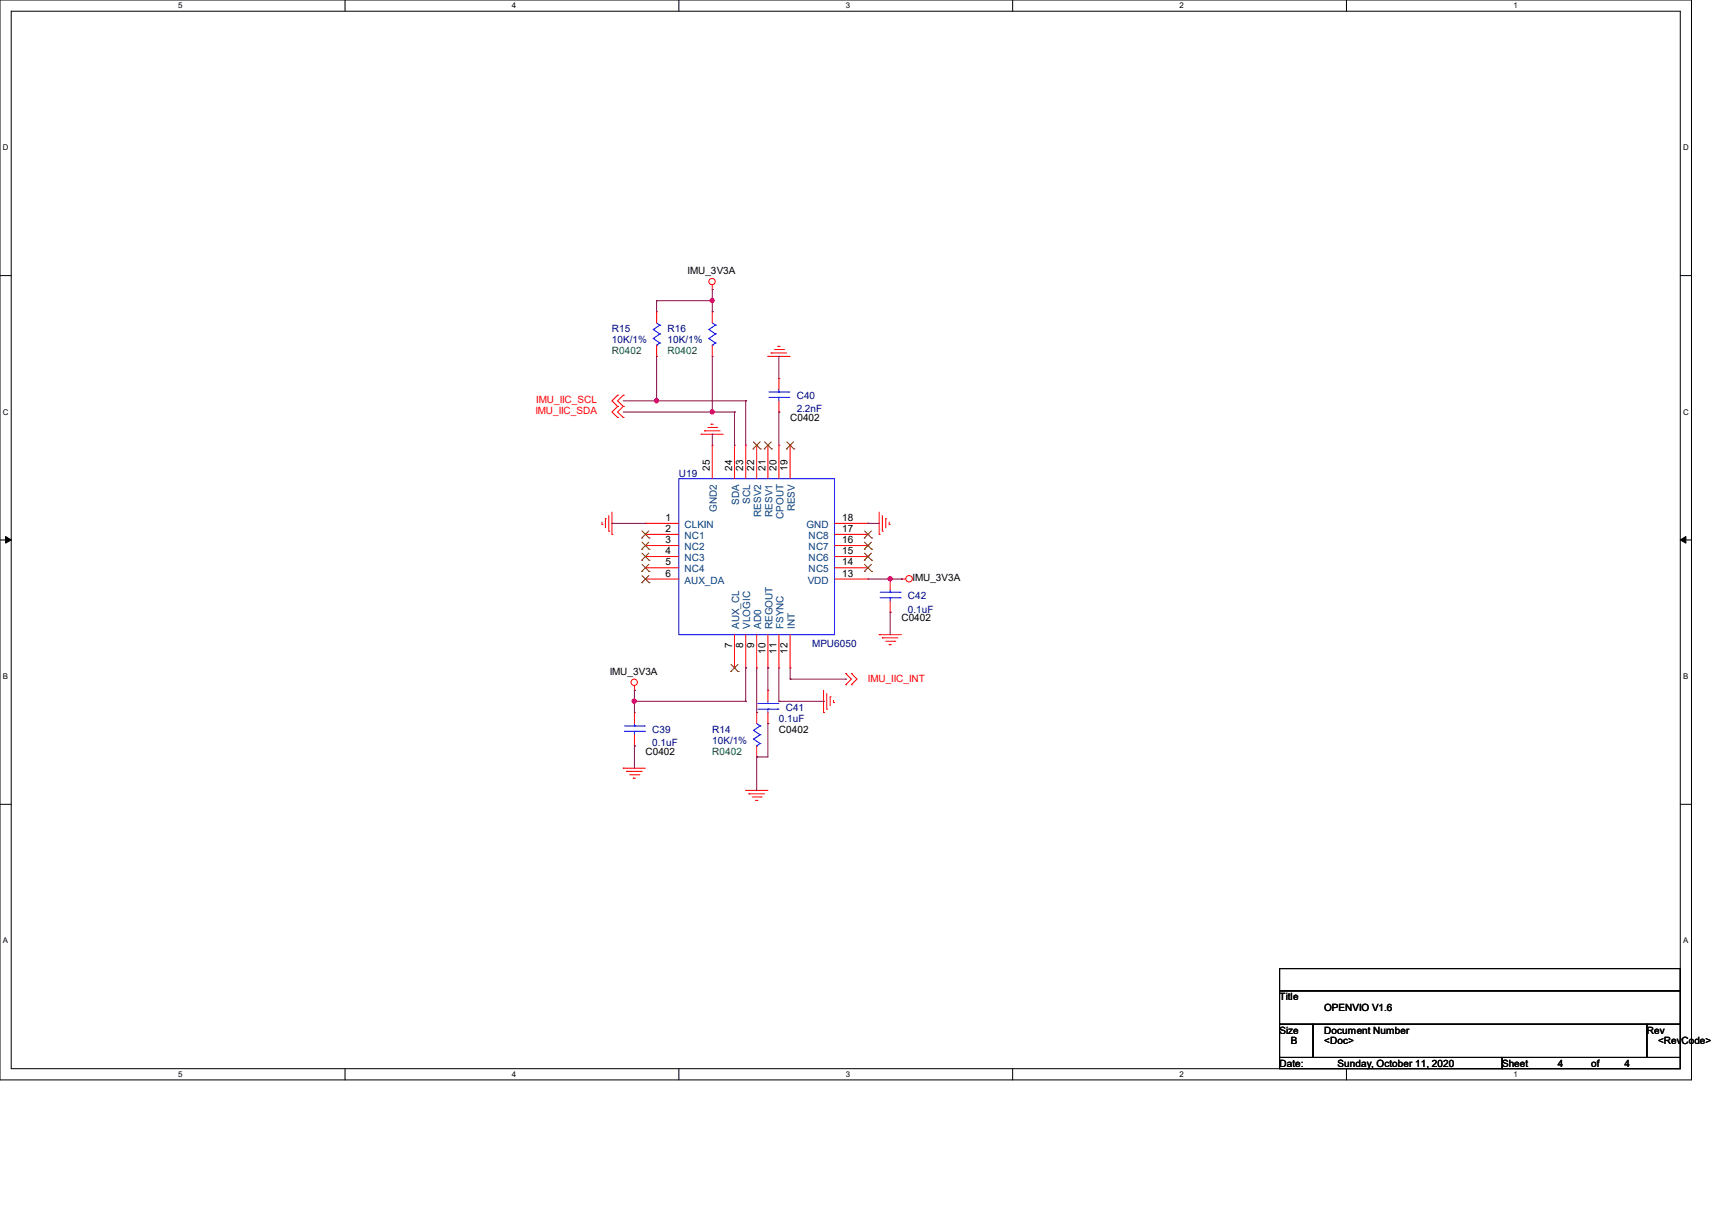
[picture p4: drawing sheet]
<svg xmlns="http://www.w3.org/2000/svg" width="297mm" height="210mm" viewBox="0 0 297 210" stroke-linecap="round" stroke-linejoin="round" font-family="sans-serif">
<path d="M0 0h293.5v187.3h-293.5zM1.9 1.9h289.6v183.4h-289.6z" fill="none" stroke="#000" stroke-width=".17"/>
<g fill="#fff">
<path d="M30.9 .2h.8v1.5h-.8z"/>
<path d="M30.9 185.5h.8v1.6h-.8z"/>
</g>
<path d="M59.9 0v1.9M59.9 185.3v2" fill="none" stroke="#000" stroke-width=".17"/>
<g fill="#fff">
<path d="M88.8 .2h.8v1.5h-.8z"/>
<path d="M88.8 185.5h.8v1.6h-.8z"/>
</g>
<path d="M117.8 0v1.9M117.8 185.3v2" fill="none" stroke="#000" stroke-width=".17"/>
<g fill="#fff">
<path d="M146.7 .2h.8v1.5h-.8z"/>
<path d="M146.7 185.5h.8v1.6h-.8z"/>
</g>
<path d="M175.7 0v1.9M175.7 185.3v2" fill="none" stroke="#000" stroke-width=".17"/>
<g fill="#fff">
<path d="M204.6 .2h.8v1.5h-.8z"/>
<path d="M204.6 185.5h.8v1.6h-.8z"/>
</g>
<path d="M233.6 0v1.9M233.6 185.3v2" fill="none" stroke="#000" stroke-width=".17"/>
<g fill="#fff">
<path d="M262.6 .2h.7v1.5h-.7z"/>
<path d="M262.6 185.5h.7v1.6h-.7z"/>
<path d="M.5 24.8h1v1.6h-1z"/>
<path d="M292 24.8h1v1.6h-1z"/>
<path d="M.5 70.7h1v1.5h-1z"/>
<path d="M292 70.7h1v1.5h-1z"/>
</g>
<path d="M0 47.8h1.9M291.5 47.8h2" fill="none" stroke="#000" stroke-width=".17"/>
<g fill="#fff">
<path d="M.5 116.5h.9v1.6h-.9z"/>
<path d="M292 116.5h.9v1.6h-.9z"/>
</g>
<path d="M0 93.6h1.9M291.5 93.6h2" fill="none" stroke="#000" stroke-width=".17"/>
<path d="M1 93l.9 .6-.9 .6zM291.5 93.6l1-.6v1.2z" fill="#000" stroke="#000" stroke-width=".17"/>
<g fill="#fff">
<path d="M.5 162.4h.9v1.5h-.9z"/>
<path d="M292 162.4h.9v1.5h-.9z"/>
</g>
<path d="M0 139.5h1.9M291.5 139.5h2M222 168h69.5v3.8h-69.5zM222 171.8h69.5v5.8h-69.5zM222 177.6h5.8v5.8h-5.8zM227.8 177.6h57.9v5.8h-57.9zM285.7 177.6h5.8v5.8h-5.8zM222 183.4h38.6v1.9h-38.6zM260.6 183.4h30.9v1.9h-30.9z" fill="none" stroke="#000" stroke-width=".17"/>
<g fill="none" stroke="#f00" stroke-width=".17">
<path d="M113.9 54.1h.1M113.9 54.1v1.9M113.9 59.9v1.9M123.6 50.2h.1M123.6 54.1h.1M123.6 49.4v.8M123.6 54.1v1.9M123.6 59.9v1.9M107.1 70.5h.1M107.1 68.5h.1M107.1 72.4h.1M107.1 68.5l-.9 1 .9 1"/>
<path d="M107.1 70.5l-.9 1 .9 .9M108.1 70.5h.1M108.1 68.5h.1M108.1 72.4h.1M108.1 68.5l-1 1 1 1M108.1 70.5l-1 1 1 .9M113.9 61.8h.1M121.6 75.3h.1M121.6 75.3h3.9M122.2 74.7h.1M122.2 74.7h2.7M122.8 74.1h1.5"/>
<path d="M123.4 73.6h.1M123.4 73.6h.3M123.6 77.2h.1M123.6 61.8h.1M123.6 77.2v5.8M124.3 74.1h.1M127.4 77.2h.1M127.4 77.2v5.8M129.4 77.2h.1M129.4 77.2v5.8M131.3 77.2h.1M131.3 77.2v5.8"/>
<path d="M133.2 61.8h.1M133.2 77.2h.1M133.2 61.8h3.9M133.2 77.2v5.8M133.8 61.2h.1M133.8 61.2h2.7M134.4 60.6h1.5M135 60.1h.1M135 60.1h.3M135.1 77.2h.1M135.1 65.7h.1M135.1 71.5h.1"/>
<path d="M135.1 65.7v1.9M135.1 69.5v2M135.1 77.2v5.8M135.9 60.6h.1M137.1 77.2h.1M137.1 77.2v5.8M104.4 90.9h.1M104.4 90.6v.3M105 90h.1M105 90v1.5M105.6 92.1h.1M105.6 89.4v2.7"/>
<path d="M106.2 92.7h.1M106.2 88.8v3.9M112 90.8h.1M112 92.7h.1M112 94.6h.1M112 96.5h.1M112 98.5h.1M112 90.8h5.8M112 92.7h5.8M112 94.6h5.8M112 96.5h5.8M112 98.5h5.8"/>
<path d="M144.8 90.8h5.8M144.8 92.7h5.8M144.8 94.6h5.8M144.8 96.5h5.8M144.8 98.5h5.8M150.6 98.5h.1M150.6 96.5h.1M150.6 94.6h.1M150.6 92.7h.1M150.6 90.8h.1M152.5 92.7h.1M152.5 88.8v3.9"/>
<path d="M153.1 92.1h.1M153.1 89.4v2.7M153.7 90h.1M153.7 90v1.5M154.3 90.9h.1M154.3 90.6v.3M110.1 119.7h.1M110.1 118.9v.8M112 100.4h.1M112 100.4h5.8M127.4 115.8h.1M127.4 110.1v5.7"/>
<path d="M129.4 115.8h.1M129.4 110.1v5.7M131.3 115.8h.1M131.3 110.1v5.7M133.2 115.8h.1M133.2 119.7h.1M133.2 110.1v5.7M133.2 119.7v1.9M135.1 115.8h.1M135.1 110.1v5.7M137.1 115.8h.1M137.1 110.1v5.7"/>
<path d="M142.9 119.7v3.9M144.8 100.4h5.8M146.7 116.8h.1M146.7 118.7h.1M146.7 116.8l1 1-1 .9M147.7 116.8h.1M147.7 118.7h.1M147.7 116.8l1 1-1 .9M150.6 100.4h.1M152.5 110.1h.1M152.5 110.1h3.9M153.1 110.6h.1"/>
<path d="M153.1 110.6h2.7M153.7 111.2h1.5M154.3 111.8h.1M154.3 111.8h.3M154.4 100.4h.1M154.4 106.2h.1M154.4 100.4v1.9M154.4 104.3v1.9M155.2 111.2h.1M156.4 100.4h.1M156.4 100.4h.7M108.1 133.2h.1"/>
<path d="M108.1 133.2h3.9M108.7 133.8h.1M108.7 133.8h2.7M109.3 134.4h1.5M109.9 135h.1M109.9 135h.3M110.1 123.6h.1M110.1 129.4h.1M110.1 123.6v1.9M110.1 127.4v2M110.8 134.4h.1M129.4 137.1h.1"/>
<path d="M129.4 137.1h3.8M129.9 137.7h.1M129.9 137.7h2.7M130.5 138.2h1.5M131.1 138.8h.1M131.1 138.8h.4M131.3 123.6h.1M131.3 131.3h.1M131.3 123.6v1.9M131.3 129.4v1.9M132 138.2h.1M133.2 125.5h.1"/>
<path d="M133.2 123.6v1.9M142.9 123.6h.1M143.4 123h.1M143.4 120.3v2.7M144 120.9h.1M144 120.9v1.5M144.6 121.8h.1M144.6 121.5v.3"/>
<circle cx="123.5" cy="48.8" r=".55"/>
<circle cx="110" cy="118.3" r=".55"/>
<circle cx="157.7" cy="100.4" r=".56"/>
</g>
<g fill="none" stroke="#00f" stroke-width=".17">
<path d="M113.3 57.1h.1M113.3 58.7h.1M113.3 57.1l1.2 .8M113.3 58.7l1.2 .8M113.9 59.9h.1M113.9 56l.6 .4M114.5 56.4h.1M114.5 57.9h.1M114.5 59.5h.1M114.5 56.4l-1.2 .7M114.5 57.9l-1.2 .8M114.5 59.5l-.6 .4"/>
<path d="M123 57.1h.1M123 58.7h.1M123 57.1l1.1 .8M123 58.7l1.1 .8M123.6 59.9h.1M123.6 56l.5 .4M124.1 56.4h.1M124.1 57.9h.1M124.1 59.5h.1M124.1 56.4l-1.1 .7M124.1 57.9l-1.1 .8M124.1 59.5l-.5 .4"/>
<path d="M133.4 68.9h3.5M133.4 68h3.5M135.1 68h.1M135.1 68.9h.1M135.1 67.6v.4M135.1 68.9v.6M136.9 68.9h.1M136.9 68h.1M117.8 83h27v27.1h-27zM152.7 103.7h3.5M152.7 102.7h3.5M154.4 102.7h.1"/>
<path d="M154.4 103.7h.1M154.4 102.3v.4M154.4 103.7v.6M156.2 103.7h.1M156.2 102.7h.1M108.3 126.8h3.5M108.3 125.9h3.5M110.1 125.9h.1M110.1 126.8h.1M110.1 125.5v.4M110.1 126.8v.6M111.8 126.8h.1"/>
<path d="M111.8 125.9h.1M130.7 126.7h.1M130.7 128.2h.1M130.7 126.7l1.2 .7M130.7 128.2l1.2 .7M131.3 129.4h.1M131.3 125.5l.6 .4M131.5 123h3.5M131.5 122h3.5M131.9 125.9h.1M131.9 127.4h.1M131.9 128.9h.1"/>
<path d="M131.9 125.9l-1.2 .8M131.9 127.4l-1.2 .8M131.9 128.9l-.6 .5M133.2 122h.1M133.2 123h.1M133.2 121.6v.4M133.2 123v.6M135 123h.1M135 122h.1"/>
</g>
<g fill="none" stroke="#804000" stroke-width=".17">
<path d="M130.6 77.9h.1M130.7 76.6l1.2 1.3M131.9 76.6l-1.3 1.3M131.9 77.9h.1M132.6 77.9h.1M132.6 76.6l1.3 1.3M133.8 76.6l-1.2 1.3M133.9 77.9h.1M136.4 77.9h.1M136.5 76.6l1.2 1.3M137.7 76.6l-1.3 1.3M137.7 77.9h.1"/>
<path d="M111.3 93.3h.1M111.3 95.2h.1M111.3 97.2h.1M111.3 99.1h.1M111.4 92.1l1.2 1.2M111.4 94l1.2 1.2M111.4 95.9l1.2 1.3M111.4 97.9l1.2 1.2M111.4 99.8l1.2 1.2M112.6 92.1l-1.3 1.2M112.6 94l-1.3 1.2M112.6 95.9l-1.3 1.3"/>
<path d="M112.6 97.9l-1.3 1.2M112.6 99.8l-1.3 1.2M112.6 93.3h.1M112.6 95.2h.1M112.6 97.2h.1M112.6 99.1h.1M149.9 99.1h.1M149.9 97.2h.1M149.9 95.2h.1M149.9 93.3h.1M150 97.9l1.2 1.2M150 95.9l1.2 1.3"/>
<path d="M150 94l1.2 1.2M150 92.1l1.2 1.2M151.2 92.1l-1.3 1.2M151.2 97.9l-1.3 1.2M151.2 95.9l-1.3 1.3M151.2 94l-1.3 1.2M151.2 99.1h.1M151.2 97.2h.1M151.2 95.2h.1M151.2 93.3h.1M111.3 101h.1M112.6 101h.1"/>
<path d="M126.8 116.5h.1M126.8 115.2l1.3 1.3M128 115.2l-1.2 1.3M128.1 116.5h.1"/>
</g>
<g fill="none" stroke="#800040" stroke-width=".17">
<path d="M113.9 52.2h.1M113.9 52.2v1.9M113.9 52.2h9.7M123.6 52.2h.1M123.6 54.1h.1M123.6 50.2h.1M123.6 50.2v3.9M108.1 71.5h19.3M108.1 69.5h21.3M113.9 69.5h.1M113.9 61.8v7.7M123.6 71.5h.1"/>
<path d="M123.6 75.3h.1M123.6 61.8v9.7M123.6 75.3v1.9M127.4 71.5h.1M127.4 71.5v5.7M129.4 69.5h.1M129.4 69.5v7.7M135.1 71.5h.1M135.1 61.8h.1M135.1 61.8v3.9M135.1 71.5v5.7M106.2 90.8h.1"/>
<path d="M106.2 90.8h5.8M150.6 90.8h.1M150.6 90.8h1.9M110.1 119.7h.1M110.1 119.7v3.9M129.4 115.8h.1M129.4 115.8v5.8M131.3 115.8v7.8M133.2 115.8h.1M133.2 115.8v3.9M135.1 115.8v5.8M137.1 117.8h.1"/>
<path d="M137.1 115.8v2M137.1 117.8h9.6M146.7 117.8h.1M150.6 100.4h5.8M154.4 100.4h.1M154.4 106.2h.1M154.4 106.2v3.9M156.4 100.4h.1M110.1 121.6h.1M110.1 129.4h.1M110.1 121.6h19.3M110.1 129.4v3.8"/>
<path d="M129.4 121.6h.1M131.3 123.6h.1M131.3 131.3h.1M131.3 131.3v5.8M133.2 125.5h.1M133.2 125.5v5.8h-1.9M135.1 121.6h.1M135.1 121.6h7.8M142.9 121.6h.1"/>
</g>
<g fill="#f0f" stroke="#f0f" stroke-width=".17">
<circle cx="110" cy="121.6" r=".37"/>
<circle cx="123.5" cy="71.4" r=".37"/>
<circle cx="113.9" cy="69.5" r=".37"/>
<circle cx="154.4" cy="100.4" r=".37"/>
<circle cx="123.5" cy="52.1" r=".37"/>
</g>
<g font-size="1.7">
<text x="119.3" y="47.6">IMU_3V3A</text>
<text x="137.1" y="73.1">C0402</text>
<text x="123.1" y="81.7" transform="rotate(-90 123.1 81.7)">25</text>
<text x="127" y="81.7" transform="rotate(-90 127 81.7)">24</text>
<text x="128.9" y="81.7" transform="rotate(-90 128.9 81.7)">23</text>
<text x="130.8" y="81.7" transform="rotate(-90 130.8 81.7)">22</text>
<text x="132.8" y="81.7" transform="rotate(-90 132.8 81.7)">21</text>
<text x="134.7" y="81.7" transform="rotate(-90 134.7 81.7)">20</text>
<text x="136.6" y="81.7" transform="rotate(-90 136.6 81.7)">19</text>
<text x="115.4" y="90.3">1</text>
<text x="115.4" y="92.2">2</text>
<text x="115.4" y="94.2">3</text>
<text x="146.1" y="94.2">16</text>
<text x="146.1" y="92.2">17</text>
<text x="146.1" y="90.3">18</text>
<text x="115.4" y="96.1">4</text>
<text x="115.4" y="98">5</text>
<text x="115.4" y="100">6</text>
<text x="146.1" y="100">13</text>
<text x="146.1" y="98">14</text>
<text x="146.1" y="96.1">15</text>
<text x="158.3" y="100.8">IMU_3V3A</text>
<text x="156.4" y="107.8">C0402</text>
<text x="127" y="112.4" transform="rotate(-90 127 112.4)">7</text>
<text x="128.9" y="112.4" transform="rotate(-90 128.9 112.4)">8</text>
<text x="130.8" y="112.4" transform="rotate(-90 130.8 112.4)">9</text>
<text x="132.8" y="113.4" transform="rotate(-90 132.8 113.4)">10</text>
<text x="134.7" y="113.4" transform="rotate(-90 134.7 113.4)">11</text>
<text x="136.6" y="113.4" transform="rotate(-90 136.6 113.4)">12</text>
<text x="105.8" y="117">IMU_3V3A</text>
<text x="112" y="131">C0402</text>
<text x="135.1" y="127.1">C0402</text>
<text x="222" y="173.4">Title</text>
<text x="222" y="179.2">Size</text>
<text x="229.7" y="175.3">OPENVIO V1.6</text>
<text x="229.7" y="179.2">Document Number</text>
<text x="285.7" y="179.2">Rev</text>
<text x="222" y="185">Date:</text>
<text x="223.9" y="181.1">B</text>
<text x="229.7" y="181.1">&lt;Doc&gt;</text>
<text x="232.1" y="185">Sunday, October 11, 2020</text>
<text x="260.6" y="185">Sheet</text>
<text x="270.2" y="185">4</text>
<text x="276" y="185">of</text>
<text x="281.8" y="185">4</text>
<text x="287.7" y="181.1">&lt;RevCode&gt;</text>
</g>
<g font-size="1.7" fill="#000080">
<text x="106.2" y="57.6">R15</text>
<text x="106.2" y="59.5">10K/1%</text>
<text x="115.8" y="57.6">R16</text>
<text x="115.8" y="59.5">10K/1%</text>
<text x="138.2" y="69.2">C40</text>
<text x="138.2" y="71.5">2.2nF</text>
<text x="117.8" y="82.7">U19</text>
<text x="157.5" y="103.9">C42</text>
<text x="157.5" y="106.3">0.1uF</text>
<text x="140.9" y="112.2">MPU6050</text>
<text x="135.1" y="125.2">0.1uF</text>
<text x="136.3" y="123.2">C41</text>
<text x="113.2" y="127.1">C39</text>
<text x="113.2" y="129.4">0.1uF</text>
<text x="123.6" y="127.1">R14</text>
<text x="123.6" y="129">10K/1%</text>
</g>
<g font-size="1.7" fill="#008000">
<text x="106.2" y="61.5">R0402</text>
<text x="115.8" y="61.5">R0402</text>
<text x="123.6" y="131">R0402</text>
</g>
<g font-size="1.7" fill="#f00">
<text x="92.9" y="71.9">IMU_IIC_SDA</text>
<text x="93" y="70">IMU_IIC_SCL</text>
<text x="150.6" y="118.2">IMU_IIC_INT</text>
</g>
<g font-size="1.7" fill="#004080">
<text x="124.4" y="88.8" transform="rotate(-90 124.4 88.8)">GND2</text>
<text x="128.2" y="87.5" transform="rotate(-90 128.2 87.5)">SDA</text>
<text x="130.2" y="87.3" transform="rotate(-90 130.2 87.3)">SCL</text>
<text x="132.1" y="89.6" transform="rotate(-90 132.1 89.6)">RESV2</text>
<text x="134" y="89.6" transform="rotate(-90 134 89.6)">RESV1</text>
<text x="135.9" y="90" transform="rotate(-90 135.9 90)">CPOUT</text>
<text x="137.9" y="88.6" transform="rotate(-90 137.9 88.6)">RESV</text>
<text x="118.7" y="91.6">CLKIN</text>
<text x="118.7" y="93.5">NC1</text>
<text x="118.7" y="95.4">NC2</text>
<text x="139.9" y="91.6">GND</text>
<text x="140.3" y="95.4">NC7</text>
<text x="140.3" y="93.5">NC8</text>
<text x="118.7" y="97.3">NC3</text>
<text x="118.7" y="99.3">NC4</text>
<text x="118.7" y="101.2">AUX_DA</text>
<text x="140.1" y="101.2">VDD</text>
<text x="140.3" y="99.3">NC5</text>
<text x="140.3" y="97.3">NC6</text>
<text x="128.2" y="109.1" transform="rotate(-90 128.2 109.1)">AUX_CL</text>
<text x="130.2" y="109.1" transform="rotate(-90 130.2 109.1)">VLOGIC</text>
<text x="132.1" y="109.1" transform="rotate(-90 132.1 109.1)">AD0</text>
<text x="134" y="109.1" transform="rotate(-90 134 109.1)">REGOUT</text>
<text x="135.9" y="109.1" transform="rotate(-90 135.9 109.1)">FSYNC</text>
<text x="137.9" y="109.1" transform="rotate(-90 137.9 109.1)">INT</text>
</g>
<g font-size="1.4">
<text x="30.9" y="1.4">5</text>
<text x="88.8" y="1.4">4</text>
<text x="146.7" y="1.4">3</text>
<text x="204.6" y="1.4">2</text>
<text x="262.6" y="1.4">1</text>
<text x=".5" y="26.1">D</text>
<text x="292" y="26.1">D</text>
<text x=".5" y="71.9">C</text>
<text x="292" y="71.9">C</text>
<text x=".5" y="117.8">B</text>
<text x="292" y="117.8">B</text>
<text x=".5" y="163.6">A</text>
<text x="292" y="163.6">A</text>
<text x="30.9" y="186.8">5</text>
<text x="88.8" y="186.8">4</text>
<text x="146.7" y="186.8">3</text>
<text x="204.6" y="186.8">2</text>
<text x="262.6" y="186.8">1</text>
</g>
</svg>
